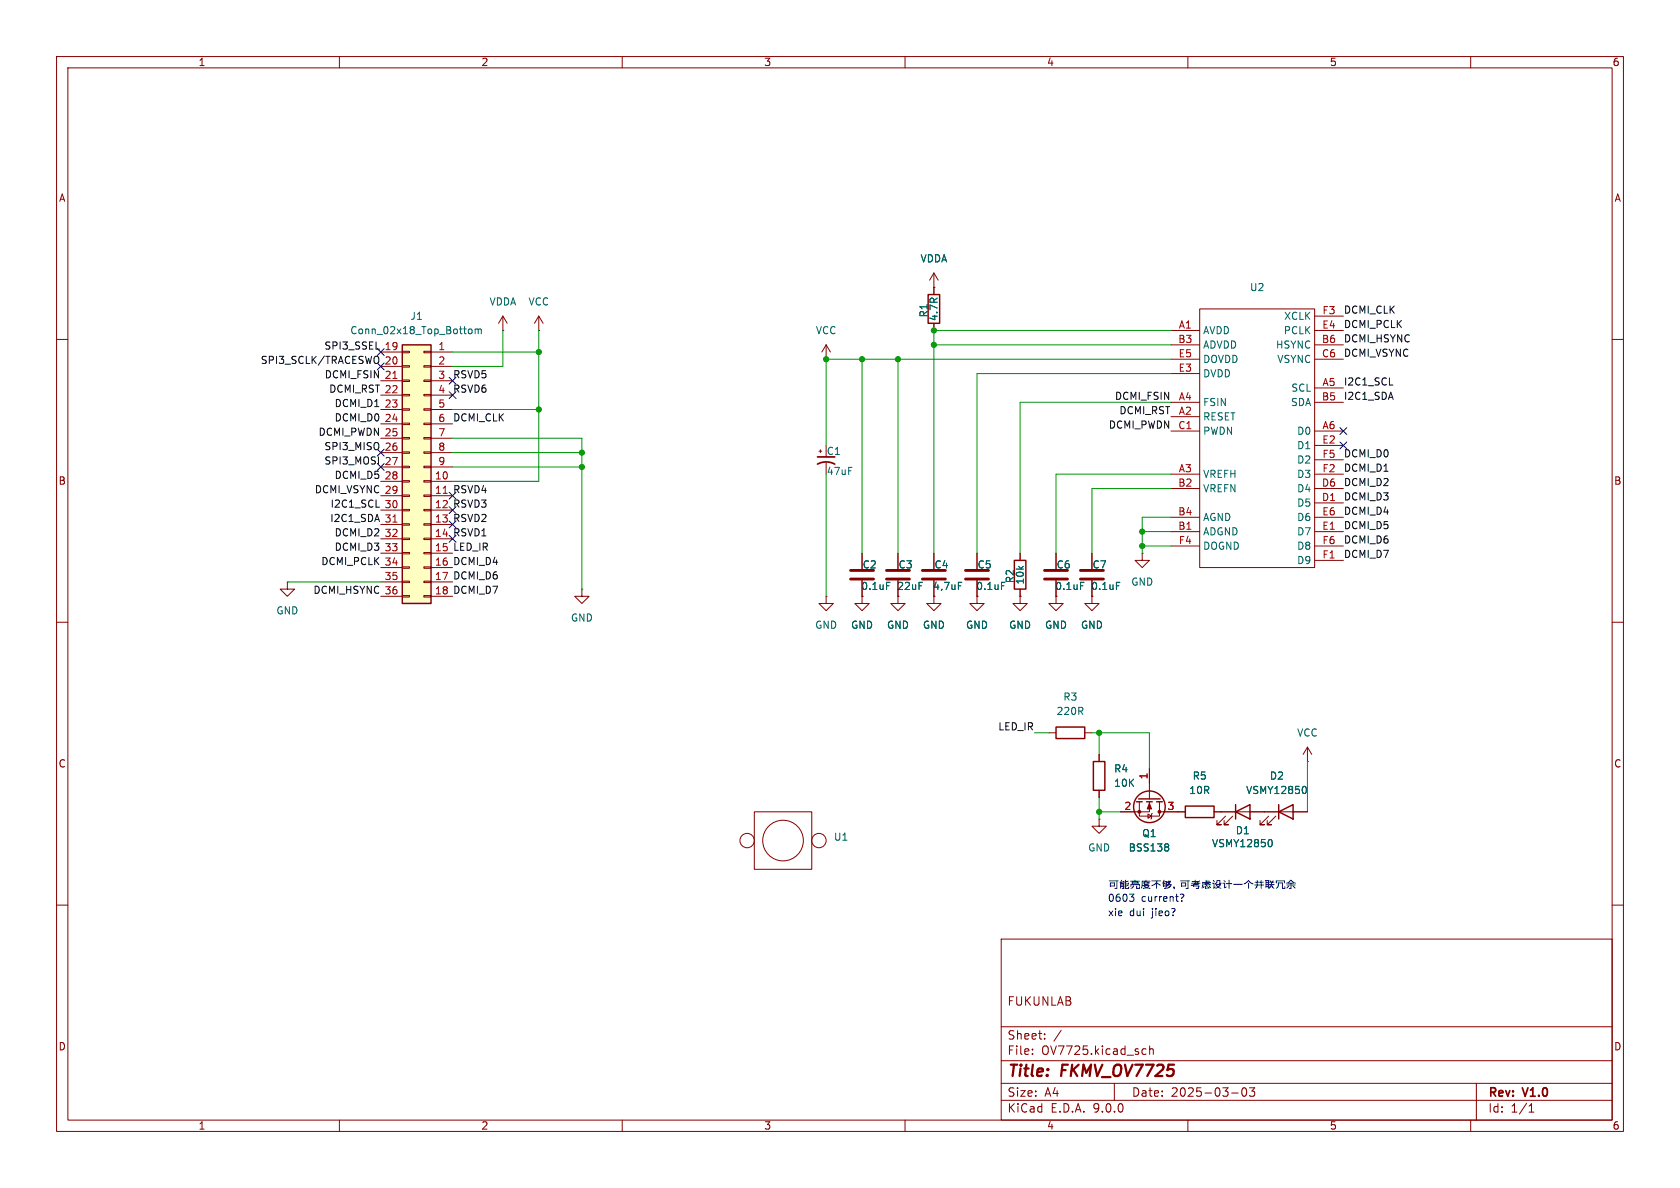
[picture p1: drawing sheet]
<svg xmlns="http://www.w3.org/2000/svg" width="297mm" height="210mm" viewBox="0 0 297 210" stroke-linecap="round" stroke-linejoin="round" font-family="sans-serif">
<g fill="none" stroke="#840000" stroke-width=".18">
<path d="M10 10h277v190h-277zM12 12h273v186h-273zM60 10v2M110 10v2M160 10v2M210 10v2M260 10v2M88.9 58.4h.1M88.9 55.9l-.8 1.3M88.9 55.9l.8 1.3M88.9 55.9v2.5M207 58.4h5.1"/>
<path d="M212.1 54.6h20.3v45.7h-20.3zM232.4 58.4h5.1M232.4 55.9h5.1M10 60h2M146 63.5h.1M146 61l-.7 1.2M146 61l.8 1.2M146 61v2.5M207 61h5.1M207 63.5h5.1M207 66h5.1M207 71.1h5.1"/>
<path d="M207 73.7h5.1M207 76.2h5.1M232.4 61h5.1M232.4 63.5h5.1M232.4 71.1h5.1M232.4 76.2h5.1M232.4 68.6h5.1M232.4 78.7h5.1M285 60h2M152.4 97.8v2.8M207 83.8h5.1M207 86.4h5.1"/>
<path d="M207 91.4h5.1M207 94h5.1M207 96.5h5.1M232.4 83.8h5.1M232.4 86.4h5.1M232.4 91.4h5.1M232.4 94h5.1M232.4 96.5h5.1M232.4 81.3h5.1M232.4 88.9h5.1M232.4 99.1h5.1M10 110h2"/>
<path d="M152.4 102.6v2.8M193 105.4v1.3h1.3l-1.3 1.3-1.2-1.3h1.2M193 105.4h.1M285 110h2M10 160h2M177 166h108v32h-108zM285 160h2M60 198v2M110 198v2M160 198v2M177 194.5h108M177 191.5h108"/>
<path d="M177 187.5h108M177 181.5h108M182.5 186.3v.1M182.5 185.5v.1M184.7 183.6v.1M184.7 182.8v.1M187.6 182.1l-1.3 2M197 191.5v3M202.2 185.4l.4 .1M202.6 186.3l-.4 .1M203.2 185.5l.3-.1 .3 .1 .1 .9M203.2 184.9v1.5"/>
<path d="M210 198v2M217.7 193.2h1.2M219.7 192.4l.2-.1a.81 .81 0 0 1 .6 .6 .81 .81 0 0 1-.3 .8l-.2 .1a.81 .81 0 0 1-.3-1.4zM220.9 192.3h.9l-.5 .6 .4 .1v.7l-.2 .1h-.4l-.2-.1M260 198v2M261 191.5v6.5M270.3 196.6h.9M270.3 195.5l.4-.4v1.5"/>
</g>
<path d="M150.4 100.8h4M150.4 102.4h4" fill="none" stroke="#840000" stroke-width=".51"/>
<path d="M156.7 102.9h.6" fill="none" stroke="#006464" stroke-width=".18"/>
<path d="M71.1 61h5.1v45.7h-5.1z" fill="#ffffc2"/>
<g fill="none" stroke="#840000" stroke-width=".25">
<path d="M164.1 52.1h2v5.1h-2zM71.1 61h5.1v45.7h-5.1zM179.3 99.1h2.1v5h-2.1zM186.7 128.5h5.1v2.1h-5.1zM193.3 134.6h2v5.1h-2zM200.9 141.7h1M201.3 141.2h3.8M202.7 141.7h1M204.5 141.7h1M209.5 142.5h5.1v2h-5.1zM218.4 143.5l2.6-1.3v2.6zM218.4 142.2v2.6"/>
<path d="M226.1 143.5l2.5-1.3v2.6zM226.1 142.2v2.6"/>
<circle cx="203.2" cy="142.6" r="2.79"/>
</g>
<g fill="none" stroke="#840000" stroke-width=".18">
<path d="M95.2 58.4h.1M95.2 55.9l-.7 1.3M95.2 55.9l.8 1.3M95.2 55.9v2.5M165.1 50.8h.1M165.1 48.3l-.8 1.2M165.1 48.3l.8 1.2M165.1 48.3v3.8M165.1 57.2v1.2M67.3 62.2h3.8M67.3 64.8h3.8M67.3 67.3h3.8"/>
<path d="M67.3 69.9h3.8M67.3 72.4h3.8M67.3 74.9h3.8M67.3 77.5h3.8M71.1 62.1h1.3v.3h-1.3zM71.1 64.6h1.3v.3h-1.3zM71.1 67.2h1.3v.2h-1.3zM71.1 69.7h1.3v.3h-1.3zM71.1 72.3h1.3v.2h-1.3zM71.1 74.8h1.3v.3h-1.3zM71.1 77.3h1.3v.3h-1.3zM71.1 79.9h1.3v.2h-1.3z"/>
<path d="M74.9 62.1h1.3v.3h-1.3zM74.9 64.6h1.3v.3h-1.3zM74.9 67.2h1.3v.2h-1.3zM74.9 69.7h1.3v.3h-1.3zM74.9 72.3h1.3v.2h-1.3zM74.9 74.8h1.3v.3h-1.3zM74.9 77.3h1.3v.3h-1.3zM74.9 79.9h1.3v.2h-1.3zM76.2 62.2h3.8M76.2 64.8h3.8M76.2 67.3h3.8M76.2 69.9h3.8"/>
<path d="M76.2 72.4h3.8M76.2 74.9h3.8M76.2 77.5h3.8M144.8 79.8h.5M145 79.5v.5M67.3 80h3.8M67.3 82.6h3.8M67.3 85.1h3.8M67.3 87.6h3.8M67.3 90.2h3.8M67.3 92.7h3.8M67.3 95.3h3.8"/>
<path d="M67.3 97.8h3.8M71.1 82.4h1.3v.3h-1.3zM71.1 85h1.3v.2h-1.3zM71.1 87.5h1.3v.3h-1.3zM71.1 90h1.3v.3h-1.3zM71.1 92.6h1.3v.2h-1.3zM71.1 95.1h1.3v.3h-1.3zM71.1 97.7h1.3v.2h-1.3zM74.9 82.4h1.3v.3h-1.3zM74.9 85h1.3v.2h-1.3zM74.9 87.5h1.3v.3h-1.3zM74.9 90h1.3v.3h-1.3z"/>
<path d="M74.9 92.6h1.3v.2h-1.3zM74.9 95.1h1.3v.3h-1.3zM74.9 97.7h1.3v.2h-1.3zM76.2 80h3.8M76.2 82.6h3.8M76.2 85.1h3.8M76.2 87.6h3.8M76.2 90.2h3.8M76.2 92.7h3.8M76.2 95.3h3.8M76.2 97.8h3.8M146 81.8v2"/>
<path d="M152.4 97.8v2.8M158.7 97.8v2.8M165.1 97.8v2.8M172.7 97.8v2.8M180.3 97.8v1.3M186.7 97.8v2.8M193 97.8v2.8M201.9 97.8v1.3h1.3l-1.3 1.2-1.2-1.2h1.2M201.9 97.8h.1M50.8 102.9v1.2h1.3l-1.3 1.3-1.3-1.3h1.3M50.8 102.9h.1M67.3 100.3h3.8"/>
<path d="M67.3 102.9h3.8M67.3 105.4h3.8M71.1 100.2h1.3v.3h-1.3zM71.1 102.7h1.3v.3h-1.3zM71.1 105.3h1.3v.2h-1.3zM74.9 100.2h1.3v.3h-1.3zM74.9 102.7h1.3v.3h-1.3zM74.9 105.3h1.3v.2h-1.3zM76.2 100.3h3.8M76.2 102.9h3.8M76.2 105.4h3.8M102.9 104.1v1.3h1.2l-1.2 1.3-1.3-1.3h1.3"/>
<path d="M102.9 104.1h.1M146 105.4v1.3h1.3l-1.3 1.3-1.2-1.3h1.2M146 105.4h.1M152.4 105.4v1.3h1.3l-1.3 1.3-1.3-1.3h1.3M152.4 105.4h.1M152.4 102.6v2.8M158.7 105.4v1.3h1.3l-1.3 1.3-1.2-1.3h1.2M158.7 105.4h.1M158.7 102.6v2.8M165.1 105.4v1.3h1.3l-1.3 1.3-1.3-1.3h1.3M165.1 105.4h.1M165.1 102.6v2.8"/>
<path d="M172.7 105.4v1.3h1.3l-1.3 1.3-1.3-1.3h1.3M172.7 105.4h.1M172.7 102.6v2.8M180.3 105.4v1.3h1.3l-1.3 1.3-1.2-1.3h1.2M180.3 105.4h.1M180.3 104.1v1.3M186.7 105.4v1.3h1.3l-1.3 1.3-1.3-1.3h1.3M186.7 105.4h.1M186.7 102.6v2.8M193 105.4h.1M193 102.6v2.8M185.4 129.5h1.3"/>
<path d="M191.8 129.5h1.2M194.3 133.4v1.2M194.3 139.7v1.3M203.2 135.9v5.3M231.1 134.6h.1M231.1 132.1l-.7 1.3M231.1 132.1l.8 1.3M231.1 132.1v2.5M133.3 143.5h10.2v10.2h-10.2zM194.3 144.8v1.3h1.3l-1.3 1.2-1.3-1.2h1.3M194.3 144.8h.1M201.4 141.7v2.6h3.6v-2.6"/>
<path d="M202.9 143.9l.7 .4-.7 .4zM203.2 141.7v1.8h-5.1M203.7 143.8l-.1 .1v.8l-.1 .1M205 143.5h4.5M214.6 143.5h16.5M216.7 144.3l-1.6 1.5h.8h-.8v-.8M217.9 144.3l-1.5 1.5h.8h-.8v-.8M224.3 144.3l-1.5 1.5h.7h-.7v-.8M225.6 144.3l-1.6 1.5h.8h-.8v-.8"/>
<circle cx="132.1" cy="148.6" r="1.27"/>
<circle cx="138.4" cy="148.6" r="3.6"/>
<circle cx="144.8" cy="148.6" r="1.27"/>
</g>
<path d="M69.5 66.9h.7M69.5 92.3h.7M78.3 87.2h.8" fill="none" stroke="#a90000" stroke-width=".18"/>
<g fill="none" stroke="#006464" stroke-width=".18">
<path d="M82.9 58.2h.3l.3 .2-.2 .5h-.4M84 58.3l.4-.1 .1 .1M84 58.2v.8M84.5 58.3l.2-.1h.3l.1 .8M84.5 58.3v.7M156.7 102.9h.6M169.4 102.9h.6M177.1 102.9h.6M191 102.9h.6M197.4 102.9h.6M230.6 139a.79 .79 0 0 1 0 1.3M206.4 149.2l.2 .2-.2 .3 .2 .3v.2l-.2 .2"/>
<path d="M224.6 148.4a.79 .79 0 0 1 0 1.3"/>
</g>
<path d="M144.5 82a3.2 3.2 0 0 1 3.1 0M144.5 80.8h3.1" fill="none" stroke="#840000" stroke-width=".3"/>
<path d="M156.7 100.8h4.1M156.7 102.4h4.1M163.1 100.8h4M163.1 102.4h4M170.7 100.8h4.1M170.7 102.4h4.1M184.7 100.8h4M184.7 102.4h4M191 100.8h4.1M191 102.4h4.1" fill="none" stroke="#840000" stroke-width=".51"/>
<g fill="#840000" stroke="#840000" stroke-width=".18">
<path d="M203.2 142l.4 1h-.8z"/>
<circle cx="205" cy="143.5" r=".25"/>
<circle cx="201.4" cy="143.5" r=".25"/>
</g>
<path d="M66.7 63h.1a.81 .81 0 0 1-.1 1.3M245.6 68.1h.6M66.5 89.7h.6" fill="none" stroke="#0f0f0f" stroke-width=".18"/>
<g fill="none" stroke="#009600" stroke-width=".18">
<path d="M88.9 58.4v6.4h-8.9M95.2 58.4v26.7h-15.2M207 58.4h-41.9v39.4M80 77.5h22.9v26.6M80 72.4h15.2M80 62.2h15.2M152.4 63.5v34.3M158.7 63.5v34.3M165.1 61h41.9M207 63.5h-61v15.2M207 66h-34.3v31.8M207 71.1h-26.7v26.7"/>
<path d="M80 82.6h22.9M80 80h22.9M146 83.8v21.6M201.9 96.5h5.1M201.9 94h5.1M207 86.4h-14v11.4M207 91.4h-5.1v6.4M207 83.8h-20.3v14M50.8 102.9h16.5M182.9 129.5h2.5M193 129.5h10.2v6.4M194.3 129.5v3.9"/>
<path d="M231.1 134.6v8.9M194.3 141v3.8M194.3 143.5h3.8"/>
</g>
<g fill="none" stroke="#000084" stroke-width=".18">
<path d="M66.7 61.6l1.2 1.2M66.7 64.2l1.2 1.2M66.7 79.4l1.2 1.2M67.9 79.4l-1.2 1.2M67.9 61.6l-1.2 1.2M67.9 64.2l-1.2 1.2M79.4 66.7l1.2 1.2M79.4 69.2l1.2 1.3M80.6 66.7l-1.2 1.2M80.6 69.2l-1.2 1.3M236.9 75.6l1.2 1.2M236.9 78.1l1.2 1.2"/>
<path d="M238.1 75.6l-1.2 1.2M238.1 78.1l-1.2 1.2M66.7 81.9l1.2 1.3M67.9 81.9l-1.2 1.3M79.4 94.6l1.2 1.3M79.4 89.6l1.2 1.2M79.4 92.1l1.2 1.2M79.4 87l1.2 1.2M80.6 94.6l-1.2 1.3M80.6 89.6l-1.2 1.2M80.6 92.1l-1.2 1.2M80.6 87l-1.2 1.2"/>
</g>
<g fill="none" stroke="#0000c2" stroke-width=".18">
<path d="M196.1 155.7h1.6M196.3 156.6h.7v-.5h-.7v.6M197.4 155.7v1.3h-.3M198 156l.7-.1v.1M198.1 157v-.8h.6v.8h-.3M198.1 156.7h.6M198.1 156.4h.6M198.3 155.6l-.2 .4M198.5 155.8l.2 .1M199 155.6v.7M199 156.4v.6M199.4 155.8l-.5 .1"/>
<path d="M199.4 156.5l-.5 .2M199.5 156.1v.2h-.6M199.6 156.8l-.1 .2h-.6M199.7 158.1h.8l-.5 .4M199.9 155.8h1.5M199.9 156.7v-.3h1.5v.3M200.2 156h1v.3h-1zM200.2 158.5l.3 .3v.3l-.3 .2M200.4 156.6l-.2 .3-.3 .1M200.6 155.6l.1 .1M201 156.6v.4h.4v-.1M202 156.1h1.3"/>
<path d="M202.1 156.6h1l-.4 .3M202.3 156.6l.4 .3M202.3 155.9v.5h.7v-.5M202.6 155.6v.2M202.7 156.9l.6 .1M202.7 156.9l-.6 .1M203.3 155.8h-1.4l-.1 1.2M203.6 155.7h1.6M204.5 156.1v.9M204.5 156.1l.6 .4M204.5 155.7a1.1 1.1 0 0 1-.9 .9M205.7 155.9l.5-.1-.1 1.2h-.2"/>
<path d="M205.7 156.6h.3v-.5h-.3v.6M205.8 155.6l-.2 .5M206.5 156l.2 .1M206.5 155.8h.4l-.6 .6M206.6 156.6l.2 .1M206.6 156.4h.5l-.4 .5-.4 .1M206.6 155.7l-.3 .3M206.8 156.2l-.5 .4M207.5 156.8l.1 .1M207.5 156.8v.1M207.6 156.9l-.1 .2M207.6 156.9h-.1"/>
<path d="M208.7 158.1h.4l.2 .1-.4 .6M208.7 155.7h1.6M208.9 156.6h.7v-.5h-.7v.6M208.9 159.2v.1M210 155.7v1.3h-.3M210.6 156.1h1.5M210.8 155.8h1M211 156.6h1l-.2 .4h-.3M211.1 156.4l-.1 .3M211.3 155.6v.5M211.9 156.3l-.8 .1M212.1 155.7l-1.2 .8h-.3"/>
<path d="M212.6 156h1.4l-.1 .1M212.6 156l-.1 1M212.8 156.3h.4M212.9 156.7l-.2 .2M213.1 156.7v.3l.6-.1v.1M213.2 156.2h.5M213.2 155.8h.6M213.2 156.6l.3 .1M213.2 155.6v.8h.7M213.4 156.2l-.4 .1M213.8 156.7l.2 .2M214.3 156.1h.3v.9"/>
<path d="M214.5 155.7l.2 .1M214.9 156.8l-.4 .2M214.9 156.4h.9l-.4 .4-.5 .2M215 156.4l.4 .5 .4 .1M215.1 156l-.2 .3M215.1 156.1l.1-.4h.5v.4M215.6 156.1h.3M216.2 156.1h.3v.8M216.4 155.7l.2 .2M216.8 156.2h1M216.8 156.8l-.4 .1M217.3 155.6v1.4"/>
<path d="M218.1 156.3h1.5M219.9 156.3l.8-.6 .5 .4 .3 .2M220.7 156.1v.9M221.8 156.4h1.6M221.9 156h1.4M222.2 156.7l-.3 .3M222.2 155.7l.1 .2M222.2 156v.8M223 156v1M223 155.7l-.1 .1M223.7 155.7h.5v1.3M223.8 156.4h.4"/>
<path d="M223.8 156h.4M223.8 155.7v1M224.4 156.4h.9M224.4 156.7l-.7 .1M224.4 156h.8M224.5 155.7l.2 .1M224.7 156.7l-.3 .3M224.8 156.2l-.1 .5M224.8 156.4l-.3 .5M224.9 156.7l.3 .3M225.1 155.7l-.3 .3v.4l.2 .5M225.6 156.1v-.4h1.5v.4"/>
<path d="M227.1 156.7v.3h-.4v-.9h-.7l-.1 .6-.3 .3M227.5 156.4h1.5M227.7 156.1h1M227.8 156.6l-.3 .4M228.2 155.6l-.3 .4-.5 .1M228.2 156.1v.9h-.3M228.2 155.6l.8 .5M228.6 156.6l.4 .4"/>
</g>
<g fill="#009600" stroke="#009600" stroke-width=".18">
<circle cx="152.4" cy="63.5" r=".46"/>
<circle cx="158.7" cy="63.5" r=".46"/>
<circle cx="95.2" cy="72.4" r=".46"/>
<circle cx="102.9" cy="82.6" r=".46"/>
<circle cx="102.9" cy="80" r=".46"/>
<circle cx="146" cy="63.5" r=".46"/>
<circle cx="95.2" cy="62.2" r=".46"/>
<circle cx="201.9" cy="96.5" r=".46"/>
<circle cx="194.3" cy="129.5" r=".46"/>
<circle cx="201.9" cy="94" r=".46"/>
<circle cx="194.3" cy="143.5" r=".46"/>
<circle cx="165.1" cy="61" r=".46"/>
<circle cx="165.1" cy="58.4" r=".46"/>
</g>
<g font-size="2.8" fill="#840000">
<text x="178" y="190.9">Title:</text>
<text x="187.7" y="190.9">FKMV_OV7725</text>
</g>
<g font-size="2.1" fill="#840000">
<text x="178" y="178">FUKUNLAB</text>
<text x="178" y="184">Sheet:</text>
<text x="178" y="186.7">File:</text>
<text x="184.1" y="186.7">OV7725.kicad_sch</text>
<text x="178" y="196.9">KiCad</text>
<text x="178" y="194.1">Size:</text>
<text x="184.7" y="194.1">A4</text>
<text x="185.7" y="196.9">E.D.A.</text>
<text x="193.3" y="196.9">9.0.0</text>
<text x="200" y="194.1">Date:</text>
<text x="207" y="194.1">2025-03-03</text>
<text x="263" y="194.3">Rev:</text>
<text x="263" y="196.9">Id:</text>
<text x="267.1" y="196.9">1/1</text>
<text x="269.4" y="194.3">V1.0</text>
</g>
<g font-size="1.8" fill="#840000">
<text x="35" y="11.9">1</text>
<text x="85" y="11.9">2</text>
<text x="135" y="11.9">3</text>
<text x="185" y="11.9">4</text>
<text x="235" y="11.9">5</text>
<text x="285" y="11.9">6</text>
<text x="10.3" y="35.9">A</text>
<text x="285.3" y="35.9">A</text>
<text x="10.3" y="85.9">B</text>
<text x="285.3" y="85.9">B</text>
<text x="10.3" y="135.9">C</text>
<text x="285.3" y="135.9">C</text>
<text x="10.3" y="185.9">D</text>
<text x="285.3" y="185.9">D</text>
<text x="35" y="199.9">1</text>
<text x="85" y="199.9">2</text>
<text x="135" y="199.9">3</text>
<text x="185" y="199.9">4</text>
<text x="235" y="199.9">5</text>
<text x="285" y="199.9">6</text>
</g>
<g font-size="1.8" fill="#006464">
<text x="162.6" y="46.6">VDDA</text>
<text x="220.9" y="51.7">U2</text>
<text x="61.8" y="59.3">Conn_02x18_Top_Bottom</text>
<text x="72.5" y="56.7">J1</text>
<text x="86.4" y="54.2">VDDA</text>
<text x="93.3" y="54.2">VCC</text>
<text x="144.1" y="59.3">VCC</text>
<text x="164.2" y="56.2" transform="rotate(-90 164.2 56.2)">R1</text>
<text x="166" y="56.9" transform="rotate(-90 166 56.9)">4.7R</text>
<text x="212.6" y="59.3">AVDD</text>
<text x="226.9" y="59.3">PCLK</text>
<text x="226.9" y="56.7">XCLK</text>
<text x="212.6" y="61.8">ADVDD</text>
<text x="212.6" y="64.4">DOVDD</text>
<text x="225.5" y="61.8">HSYNC</text>
<text x="225.7" y="64.4">VSYNC</text>
<text x="212.6" y="66.9">DVDD</text>
<text x="212.6" y="72">FSIN</text>
<text x="228.1" y="72">SDA</text>
<text x="228.2" y="69.4">SCL</text>
<text x="212.6" y="74.5">RESET</text>
<text x="212.6" y="77.1">PWDN</text>
<text x="229.2" y="77.1">D0</text>
<text x="146.1" y="80.6">C1</text>
<text x="229.2" y="79.6">D1</text>
<text x="229.2" y="82.1">D2</text>
<text x="146.1" y="84.2">47uF</text>
<text x="212.6" y="84.7">VREFH</text>
<text x="212.6" y="87.2">VREFN</text>
<text x="229.2" y="84.7">D3</text>
<text x="229.2" y="87.2">D4</text>
<text x="229.2" y="89.8">D5</text>
<text x="212.6" y="92.3">AGND</text>
<text x="212.6" y="94.8">ADGND</text>
<text x="229.2" y="92.3">D6</text>
<text x="229.2" y="94.8">D7</text>
<text x="152.4" y="100.7">C2</text>
<text x="158.8" y="100.7">C3</text>
<text x="165.1" y="100.7">C4</text>
<text x="172.7" y="100.7">C5</text>
<text x="186.7" y="100.7">C6</text>
<text x="193" y="100.7">C7</text>
<text x="212.6" y="97.4">DOGND</text>
<text x="229.2" y="97.4">D8</text>
<text x="229.2" y="99.9">D9</text>
<text x="152.2" y="104.5">0.1uF</text>
<text x="158.5" y="104.5">22uF</text>
<text x="164.9" y="104.5">4,7uF</text>
<text x="172.5" y="104.5">0.1uF</text>
<text x="179.4" y="103.2" transform="rotate(-90 179.4 103.2)">R2</text>
<text x="181.2" y="103.4" transform="rotate(-90 181.2 103.4)">10k</text>
<text x="186.4" y="104.5">0.1uF</text>
<text x="192.8" y="104.5">0.1uF</text>
<text x="199.9" y="103.7">GND</text>
<text x="48.8" y="108.8">GND</text>
<text x="100.8" y="110.1">GND</text>
<text x="144" y="111.4">GND</text>
<text x="150.4" y="111.4">GND</text>
<text x="156.7" y="111.4">GND</text>
<text x="163.1" y="111.4">GND</text>
<text x="170.7" y="111.4">GND</text>
<text x="178.3" y="111.4">GND</text>
<text x="184.7" y="111.4">GND</text>
<text x="191" y="111.4">GND</text>
<text x="187.9" y="124.1">R3</text>
<text x="186.7" y="126.6">220R</text>
<text x="229.2" y="130.4">VCC</text>
<text x="196.9" y="136.8">R4</text>
<text x="196.9" y="139.3">10K</text>
<text x="210.1" y="140.6">10R</text>
<text x="210.7" y="138">R5</text>
<text x="220.2" y="140.6">VSMY12850</text>
<text x="224.4" y="138">D2</text>
<text x="147.3" y="148.8">U1</text>
<text x="201.8" y="148.2">Q1</text>
<text x="214.2" y="150">VSMY12850</text>
<text x="218.4" y="147.7">D1</text>
<text x="192.3" y="150.7">GND</text>
<text x="199.4" y="150.7">BSS138</text>
</g>
<g font-size="1.8" fill="#a90000">
<text x="208.3" y="58.2">A1</text>
<text x="233.7" y="58.2">E4</text>
<text x="233.7" y="55.6">F3</text>
<text x="67.9" y="62">19</text>
<text x="67.9" y="64.5">20</text>
<text x="77.4" y="62">1</text>
<text x="77.4" y="64.5">2</text>
<text x="208.2" y="60.7">B3</text>
<text x="208.3" y="63.2">E5</text>
<text x="208.3" y="65.8">E3</text>
<text x="233.6" y="60.7">B6</text>
<text x="233.6" y="63.2">C6</text>
<text x="77.4" y="67.1">3</text>
<text x="77.4" y="69.6">4</text>
<text x="208.3" y="70.9">A4</text>
<text x="233.6" y="70.9">B5</text>
<text x="233.7" y="68.3">A5</text>
<text x="67.9" y="72.1">23</text>
<text x="67.9" y="74.7">24</text>
<text x="77.4" y="72.1">5</text>
<text x="77.4" y="74.7">6</text>
<text x="77.4" y="77.2">7</text>
<text x="208.2" y="75.9">C1</text>
<text x="208.3" y="73.4">A2</text>
<text x="233.7" y="75.9">A6</text>
<text x="67.9" y="79.8">26</text>
<text x="67.9" y="82.3">27</text>
<text x="77.4" y="79.8">8</text>
<text x="77.4" y="82.3">9</text>
<text x="208.3" y="83.6">A3</text>
<text x="233.7" y="78.5">E2</text>
<text x="233.7" y="81">F5</text>
<text x="233.7" y="83.6">F2</text>
<text x="67.9" y="84.8">28</text>
<text x="67.9" y="89.9">30</text>
<text x="76.8" y="84.8">10</text>
<text x="76.8" y="87.4">11</text>
<text x="76.8" y="89.9">12</text>
<text x="208.2" y="86.1">B2</text>
<text x="233.6" y="86.1">D6</text>
<text x="233.6" y="88.6">D1</text>
<text x="67.9" y="92.5">31</text>
<text x="67.9" y="95">32</text>
<text x="76.8" y="92.5">13</text>
<text x="76.8" y="95">14</text>
<text x="208.2" y="91.2">B4</text>
<text x="208.2" y="93.7">B1</text>
<text x="233.7" y="91.2">E6</text>
<text x="233.7" y="93.7">E1</text>
<text x="67.9" y="97.5">33</text>
<text x="76.8" y="97.5">15</text>
<text x="76.8" y="100.1">16</text>
<text x="208.3" y="96.3">F4</text>
<text x="233.7" y="96.3">F6</text>
<text x="233.7" y="98.8">F1</text>
<text x="67.9" y="102.6">35</text>
<text x="76.8" y="102.6">17</text>
<text x="76.8" y="105.2">18</text>
<text x="202.9" y="137.9" transform="rotate(-90 202.9 137.9)">1</text>
<text x="198.7" y="143.3">2</text>
<text x="206.3" y="143.3">3</text>
</g>
<g font-size="1.8" fill="#0f0f0f">
<text x="237.5" y="58.1">DCMI_PCLK</text>
<text x="237.5" y="55.5">DCMI_CLK</text>
<text x="46" y="64.4">SPI3_SCLK/TRACESWO</text>
<text x="57.2" y="61.9">SPI3_SSEL</text>
<text x="237.5" y="63.2">DCMI_VSYNC</text>
<text x="237.5" y="60.6">DCMI_HSYNC</text>
<text x="57.3" y="67">DCMI_FSIN 21</text>
<text x="58.1" y="69.5">DCMI_RST 22</text>
<text x="80" y="67">RSVD5</text>
<text x="80" y="69.5">RSVD6</text>
<text x="197" y="70.8">DCMI_FSIN</text>
<text x="237.5" y="68.2">I2C1_SCL</text>
<text x="237.5" y="70.8">I2C1_SDA</text>
<text x="56.2" y="77.1">DCMI_PWDN 25</text>
<text x="59.1" y="74.6">DCMI_D0</text>
<text x="59.1" y="72">DCMI_D1</text>
<text x="80" y="74.6">DCMI_CLK</text>
<text x="195.9" y="75.9">DCMI_PWDN</text>
<text x="197.8" y="73.3">DCMI_RST</text>
<text x="57.2" y="82.2">SPI3_MOSI</text>
<text x="57.2" y="79.7">SPI3_MISO</text>
<text x="237.5" y="83.5">DCMI_D1</text>
<text x="237.5" y="80.9">DCMI_D0</text>
<text x="55.6" y="87.3">DCMI_VSYNC 29</text>
<text x="58.3" y="89.8">I2C1_SCL</text>
<text x="59.1" y="84.7">DCMI_D5</text>
<text x="80" y="87.3">RSVD4</text>
<text x="80" y="89.8">RSVD3</text>
<text x="237.5" y="88.6">DCMI_D3</text>
<text x="237.5" y="86">DCMI_D2</text>
<text x="58.3" y="92.4">I2C1_SDA</text>
<text x="59.1" y="94.9">DCMI_D2</text>
<text x="80" y="94.9">RSVD1</text>
<text x="80" y="92.4">RSVD2</text>
<text x="237.5" y="93.6">DCMI_D5</text>
<text x="237.5" y="91.1">DCMI_D4</text>
<text x="56.7" y="100">DCMI_PCLK 34</text>
<text x="59.1" y="97.4">DCMI_D3</text>
<text x="80" y="97.4">LED_IR</text>
<text x="80" y="100">DCMI_D4</text>
<text x="237.5" y="98.7">DCMI_D7</text>
<text x="237.5" y="96.2">DCMI_D6</text>
<text x="55.3" y="105.1">DCMI_HSYNC 36</text>
<text x="80" y="105.1">DCMI_D7</text>
<text x="80" y="102.5">DCMI_D6</text>
<text x="176.4" y="129.2">LED_IR</text>
</g>
<g font-size="1.8" fill="#0000c2">
<text x="195.8" y="159.6">0603</text>
<text x="201.8" y="159.6">current?</text>
<text x="195.8" y="162.2">xie</text>
<text x="199.7" y="162.2">dui</text>
<text x="203.7" y="162.2">jieo?</text>
</g>
</svg>
